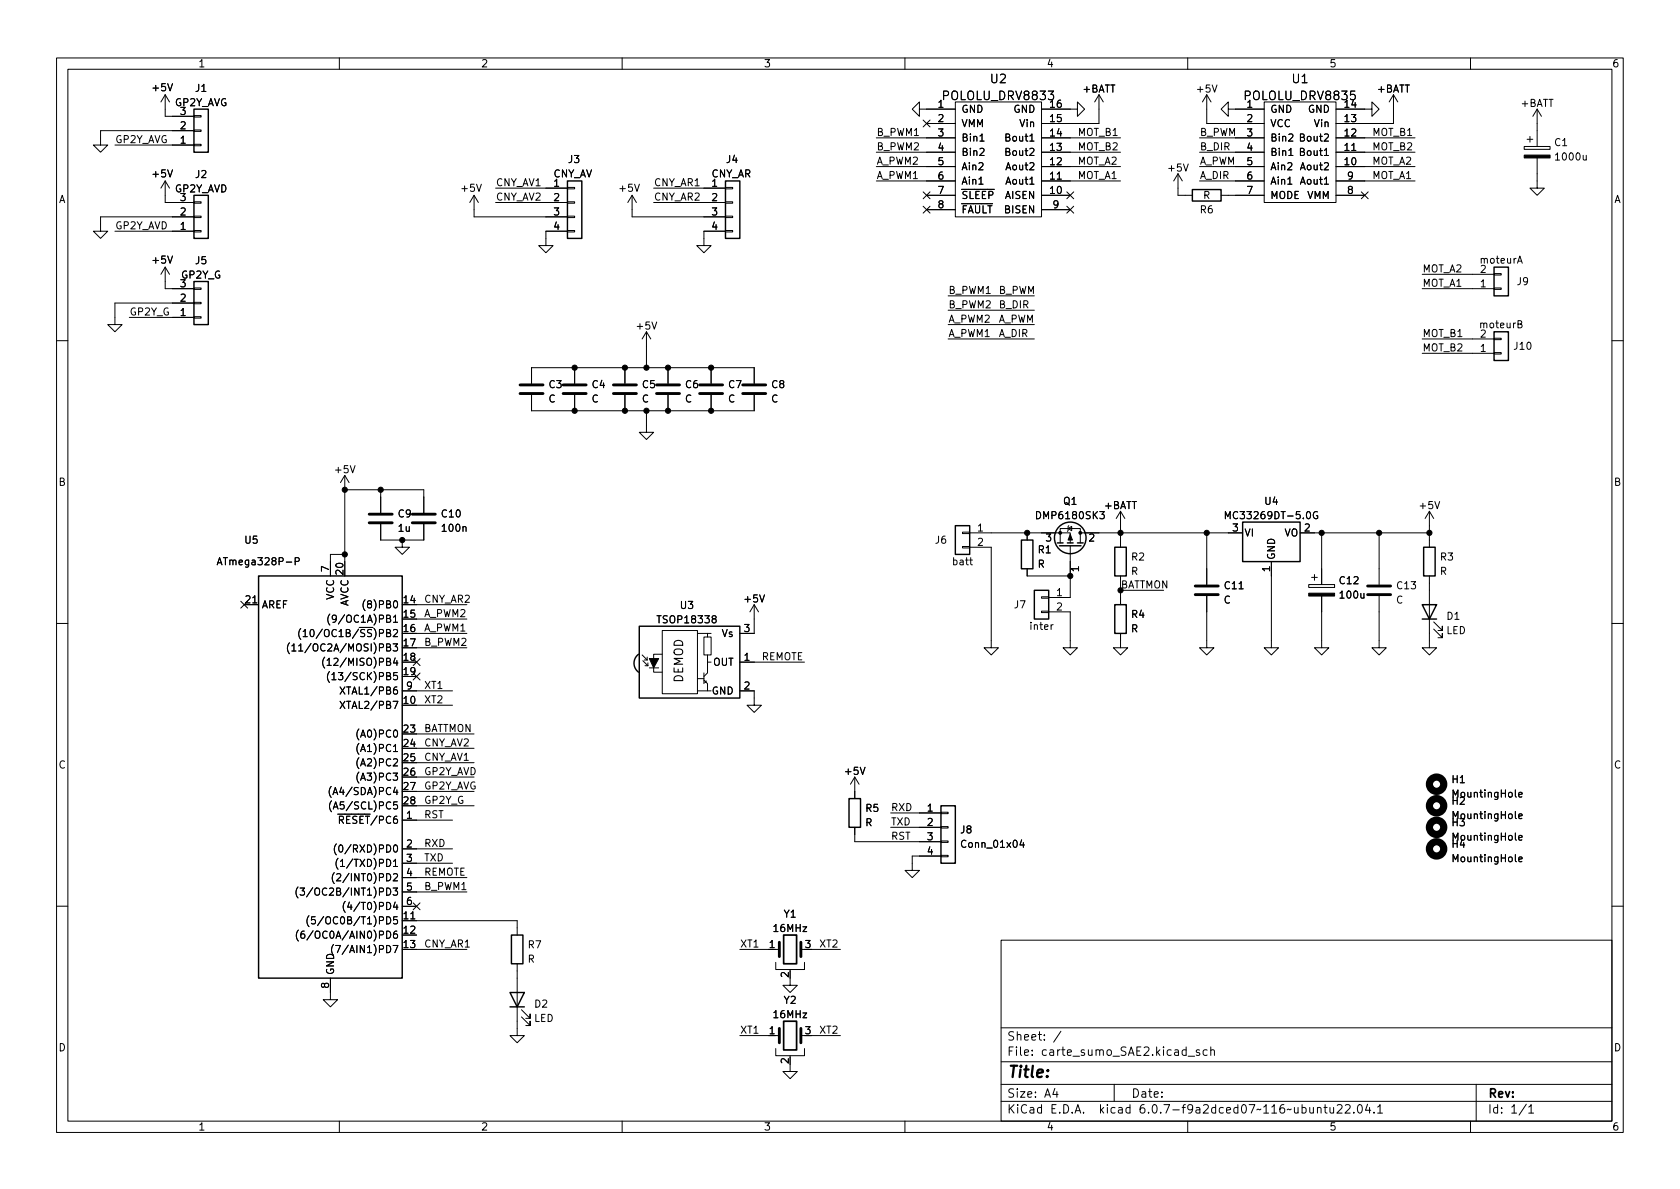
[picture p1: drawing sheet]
<svg xmlns="http://www.w3.org/2000/svg" width="297mm" height="210mm" viewBox="0 0 297 210" stroke-linecap="round" stroke-linejoin="round" font-family="sans-serif">
<g fill="none" stroke="#000" stroke-width=".18">
<path d="M10 10.2h277v190.1h-277zM12 12.2h273v186.1h-273zM29.2 16.8l-.8 1.2M29.2 16.8v3.8h5.1M29.2 16.8l.8 1.2M60 10.2v2M110 10.2v2M160 10.2v2M162.6 19.3v-1.3l-1.3 1.3 1.3 1.3v-1.3h6.3M168.9 18h15.2v20.3h-15.2zM184.1 19.3h6.4v-1.3l1.3 1.3-1.3 1.3v-1.3M194.3 16.8l-.8 1.2"/>
<path d="M194.3 16.8v5h-10.2M194.3 16.8l.8 1.2M210 10.2v2M213.4 16.8l-.8 1.2M213.4 16.8v5h10.1M213.4 16.8l.7 1.2M217.2 19.3v-1.3l-1.3 1.3 1.3 1.3v-1.3h6.3M223.5 18h12.7v17.8h-12.7zM236.2 19.3h6.4v-1.3l1.2 1.3-1.2 1.3v-1.3M246.4 16.8v5h-10.2M246.4 16.8l-.8 1.2M246.4 16.8l.7 1.2"/>
<path d="M260 10.2v2M271.8 19.3v6.6M271.8 19.3l-.8 1.3M271.8 19.3l.7 1.3M20.3 25.6h14M29.2 32v3.8h5.1M29.2 32l-.8 1.3M29.2 32l.8 1.3M34.3 35.7h1.3v.2h-1.3zM34.3 38.2h1.3v.3h-1.3zM34.3 20.4h1.3v.3h-1.3zM34.3 23h1.3v.2h-1.3z"/>
<path d="M34.3 25.5h1.3v.3h-1.3zM34.3 23.1h-16.5v2.5h1.2l-1.2 1.3-1.3-1.3h1.3M34.3 38.3h-16.5v2.6h1.2l-1.2 1.3-1.3-1.3h1.3M83.8 34.5v3.8h16.5M83.8 34.5l-.7 1.3M83.8 34.5l.8 1.3M87.6 35.8h12.7M87.6 33.3h12.7M100.3 38.2h1.3v.3h-1.3zM100.3 35.7h1.3v.2h-1.3zM100.3 33.1h1.3v.3h-1.3zM111.8 34.5v3.8h16.5"/>
<path d="M111.8 34.5l-.8 1.3M111.8 34.5l.7 1.3M115.6 35.8h12.7M115.6 33.3h12.7M128.3 38.2h1.2v.3h-1.2zM128.3 35.7h1.2v.2h-1.2zM128.3 33.1h1.2v.3h-1.2zM154.9 32h14M154.9 29.5h14M154.9 26.9h14M154.9 24.4h14M163.2 36.5l1.2 1.2"/>
<path d="M163.2 33.9l1.2 1.2M163.2 21.2l1.2 1.2M163.8 34.5h5.1M163.8 21.8h5.1M163.8 37.1h5.1M164.4 36.5l-1.2 1.2M164.4 33.9l-1.2 1.2M164.4 21.2l-1.2 1.2M173.1 32.6h.7M173.3 25h.7M184.1 34.5h5.1M184.1 32h14"/>
<path d="M184.1 29.5h14M184.1 26.9h14M184.1 24.4h14M184.1 37.1h5.1M188.6 36.5l1.2 1.2M188.6 33.9l1.2 1.2M189.8 36.5l-1.2 1.2M189.8 33.9l-1.2 1.2M208.3 30.7v3.8h2.5M208.3 30.7l-.8 1.3M208.3 30.7l.7 1.3M212.1 32h11.4"/>
<path d="M212.1 29.5h11.4M212.1 26.9h11.4M212.1 24.4h11.4M215.9 34.5h7.6M227.7 32.6h.7M227.9 27.5h.7M236.2 34.5h5.1M236.2 32h14M236.2 29.5h14M236.2 26.9h14M236.2 24.4h14M240.7 33.9l1.2 1.2"/>
<path d="M241.9 33.9l-1.2 1.2M269.5 25.9h4.6v.5h-4.6zM270 24.6h1M270.5 24.1v1M271.8 27.9v5.4h1.2l-1.2 1.2-1.3-1.2h1.3M20.3 40.9h14M22.9 56.1h11.4M29.2 47.2v3.8h5.1M29.2 47.2l-.8 1.3M29.2 47.2l.8 1.3M34.3 40.8h1.3v.2h-1.3zM34.3 50.9h1.3v.3h-1.3z"/>
<path d="M34.3 53.5h1.3v.2h-1.3zM34.3 56h1.3v.3h-1.3zM34.3 53.6h-14v3.8h1.3l-1.3 1.3-1.3-1.3h1.3M100.3 40.8h1.3v.2h-1.3zM100.3 40.9h-3.8v2.5h1.3l-1.3 1.3-1.3-1.3h1.3M114.3 58.7l-.8 1.2M114.3 58.7v6.3M114.3 58.7l.8 1.2M128.3 40.8h1.2v.2h-1.2zM128.3 40.9h-3.8v2.5h1.2l-1.2 1.3-1.3-1.3h1.3M167.6 59.9h15.3M167.6 54.9h15.3"/>
<path d="M167.6 52.3h15.3M167.6 57.4h15.3M251.5 51h12.7M251.5 48.5h12.7M251.5 59.9h12.7M264.2 48.4h1.2v.2h-1.2zM264.2 50.9h1.2v.3h-1.2zM264.2 59.8h1.2v.3h-1.2zM268.3 46.5l.4-1.2 .4 1.2M268.4 57.3l.5-.1 .2-.1-.1-.3-.6-.1v1.3h.5l.2-.1v-.4l-.3-.2M10 60.2h2M94 67.8v-2.8h39.3v2.8"/>
<path d="M94 69.8v2.8h39.3v-2.8M101.6 65v2.8M101.6 69.8v2.8M110.5 65v2.8M110.5 69.8v2.8M114.3 72.6v3.8h1.3l-1.3 1.3-1.3-1.3h1.3M118.1 65v2.8M118.1 69.8v2.8M125.7 65v2.8M125.7 69.8v2.8M251.5 62.5h12.7M264.2 62.4h1.2v.2h-1.2z"/>
<path d="M285 60.2h2M38.4 99.9l.4-1.3 .4 1.3M38.5 99.5h.6M52.2 99.3l.6-.1 .1-.2v-.3l-.7-.1v1.3M61 98h-2.6v3.8M61 84.1l-.8 1.2M61 84.1v15.2M61 84.1l.7 1.2M61 86.6h13.9v4.1M67.3 86.6v4.1M67.3 92.7v2.8h7.6v-2.8M71.1 95.5v1.3h1.3l-1.3 1.2-1.3-1.2h1.3"/>
<path d="M170.2 96.6h1.2v.3h-1.2zM170.2 94.1h1.2v.3h-1.2zM171.4 96.8h3.9v17.7h1.2l-1.2 1.3-1.3-1.3h1.3M171.4 94.2h17.8v1.8M181.6 94.2v1.3M187.5 96v-2.5h3.5v2.5M188.8 93.5l.7-.4v.7zM189 93l-.2 .1v.7l-.1 .2M189.2 96.5v9.2h-3.8M191 94.2h28.7M198.1 90.4l-.7 1.3M198.1 90.4v6.4"/>
<path d="M198.1 90.4l.8 1.3M213.4 94.2v9.2M216.7 91.7v-1.2l.4 .9 .4-.9v1.2M224.8 99.3v15.2h1.3l-1.3 1.3-1.3-1.3h1.3M229.9 94.2h22.8M232.9 90.5a.59 .59 0 0 0-.7 .6 .59 .59 0 0 0 .7 .6l.1-.5h-.3M233.7 94.2v9.2M243.8 94.2v9.2M252.7 90.4l-.7 1.3M252.7 90.4v6.4M252.7 90.4l.8 1.3M10 110.2h2"/>
<path d="M42.6 106.3l1.2 1.2M43.2 106.9h2.5M43.8 106.3l-1.2 1.2M51.2 113.7a1.46 1.46 0 0 0 0 1.9M51.6 114.2l.4-.3v1.2M51.6 115.1h.7M52.8 114.2l.4-.3v1.2M52.8 115.1h.7M53.2 111.1a1.46 1.46 0 0 0 0 2M53.6 111.7l.4-.4v1.3M53.6 112.6h.7M57.4 116.2a1.46 1.46 0 0 0 0 1.9"/>
<path d="M57.8 116.8l.4-.4v1.3M57.8 117.7h.8M58.3 118.8a1.46 1.46 0 0 0 0 1.9M58.3 108.6a1.46 1.46 0 0 0 0 1.9M58.7 119.3l.3-.4v1.3M59.5 109.3l-.3 .3-.3-.1-.2-.2 .2-.5h.3l.2 .1a.84 .84 0 0 1-.3 1.1h-.2M64.5 106.1a1.46 1.46 0 0 0 0 1.9M73.1 116.5l1.2 1.2M73.1 119l1.2 1.2M73.7 106.9h8.8M73.7 112h8.8M73.7 114.5h8.8"/>
<path d="M73.7 109.5h8.8M74.3 116.5l-1.2 1.2M74.3 119l-1.2 1.2M113.5 115.8l.9 .9M113.7 116.8l.9 .9M113.9 116.7h.5M114 117.7h.6M114.4 116.2v.5M114.6 117.2v.5M114.8 118.1h1.7M117.1 111.5h6.2v11.2h-6.2zM117.1 115.7h-1.5v3.2h1.5"/>
<path d="M123.3 112h1.8M124.5 112.6h1.2v3.2h-1.2zM124.5 119v1.9M125.1 115.8v1.3M125.7 112h-.6v.6M125.7 117.1h-.6v1.9l-.6 .6M130.8 117.1h11.4M133.3 106.9v5.1h-2.5M133.3 106.9l-.7 1.3M133.3 106.9l.8 1.3M181.6 100.6v1.2h7.6M184.1 108.1h1.3v.2h-1.3z"/>
<path d="M184.1 105.5h1.3v.3h-1.3zM185.4 108.2h3.8v6.3h1.3l-1.3 1.3-1.2-1.3h1.2M198.1 112v2.5h1.3l-1.3 1.3-1.3-1.3h1.3M198.1 101.8v1.3M205.7 104.4h-7.6v2.5M213.4 105.4v9.1h1.2l-1.2 1.3-1.3-1.3h1.3M231.4 103.4h4.6v.5h-4.6zM231.9 102.1h1M232.4 101.6v1M233.7 105.4v9.1h1.2l-1.2 1.3-1.3-1.3h1.3M243.8 105.4v9.1h1.3l-1.3 1.3-1.2-1.3h1.2M252.7 101.8v12.7h1.3l-1.3 1.3-1.2-1.3h1.2"/>
<path d="M253.5 111.2l1.5 1.6v-.8v.8h-.7M253.5 110l1.5 1.5v-.8v.8h-.7M285 110.2h2M58.6 139.1a1.46 1.46 0 0 0 0 1.9M58.7 120.2h.7M60.1 124l.9 1.3M60.1 121.5l.9 1.2M61 124l-.9 1.3M61 121.5l-.9 1.2M63.5 128.9a1.46 1.46 0 0 0 0 1.9M63.5 131.5a1.46 1.46 0 0 0 0 1.9M63.5 134a1.46 1.46 0 0 0 0 1.9"/>
<path d="M63.5 136.5a1.46 1.46 0 0 0 0 2M71.1 122.2h8.9M73.7 139.9h10.1M73.7 137.4h10.1M73.7 124.7h6.3M73.7 129.8h10.1M73.7 132.3h10.1M73.7 134.9h10.1M123.3 122.2h1.8M123.3 120h1.2M124.5 120.3l.6 .6v1.3h.6M124.8 120.4v.2h-.2"/>
<path d="M130.8 122.2h2.5v2.5h1.3l-1.3 1.3-1.2-1.3h1.2M151.1 137.4l-.7 1.3M151.1 137.4v3.8M151.1 137.4l.8 1.3M52.7 156.9a1.46 1.46 0 0 0 0 1.9M53.1 157h.7l-.4 .5 .4 .1v.6l-.2 .1-.5-.1M55.3 157l-1.1 1.6M58.6 141.6a1.46 1.46 0 0 0 0 1.9M58.9 140.5l.4-1.2 .4 1.2M58.9 143.1l.4-1.3 .5 1.3M59 140.2h.6M59 142.7h.7"/>
<path d="M59.1 154.3a1.46 1.46 0 0 0 0 1.9M59.5 149.2a1.46 1.46 0 0 0 0 2M59.5 154.6l.5-.1 .3 .4-.8 .9h.8M59.8 151.8a1.46 1.46 0 0 0 0 1.9M60 149.5l.2-.1a.68 .68 0 0 1 .4 .6 .68 .68 0 0 1-.4 .7l-.2-.1-.1-.4zM60.2 152.3l.4-.3v1.2M60.2 153.2h.7M61 159.4a1.46 1.46 0 0 0 0 1.9M61.8 159.5l-.3 .9h.8M71.1 145h8.9M71.1 150.1h8.9M71.1 152.6h8.9"/>
<path d="M71.1 155.2h11.4M71.1 157.7h11.4M73.1 159.7l1.2 1.2M73.7 142.5h10.1M74.3 159.7l-1.2 1.2M151.1 146.3v2.5h15.3M157.5 143.8h8.9M157.5 146.3h8.9M166.4 151.3h1.2v.2h-1.2zM166.4 148.7h1.2v.3h-1.2zM166.4 146.2h1.2v.2h-1.2zM166.4 143.6h1.2v.3h-1.2z"/>
<path d="M166.4 151.4h-5.1v2.5h1.3l-1.3 1.3-1.3-1.3h1.3M180.6 148.5l-.3 .9h.8M180.9 149v.8M268.5 140.5l.6-.1v-.2l-.4-.1-.2 .2 .1 .6h.5M268.5 148.2l.6-.2v-.2l-.4-.1-.2 .2 .1 .6h.5M268.5 152l.6-.2v-.2l-.4-.1-.2 .2 .1 .6h.5M268.5 144.3l.6-.1v-.2l-.4-.1-.2 .2 .1 .6h.5M10 160.2h2M52.8 164.5a1.46 1.46 0 0 0 0 1.9M53.8 164.7h-.4a.86 .86 0 0 0 0 1.2l.4-.1 .1-.4-.2-.3h-.3l-.2 .3M54.6 161.9a1.46 1.46 0 0 0 0 2M55.4 164.6l-1.1 1.6"/>
<path d="M55.7 162.1h-.6v.6l.1-.1 .5 .1 .1 .1-.1 .5-.2 .1-.4-.1M57.2 162.1l-1.1 1.6M58.4 173v3.8h1.3l-1.3 1.2-1.3-1.2h1.3M59 167a1.46 1.46 0 0 0 0 1.9M59.3 167.2h.9l-.5 1.3M71.1 162.8h20.3v2.5M71.1 160.3h2.6M73.7 167.9h8.8M91.4 170.4v12.7h1.3l-1.3 1.3-1.2-1.3h1.2M92.2 179.8l1.5 1.6v-.8v.8h-.7M92.2 178.6l1.5 1.5v-.8v.8h-.7M130.8 167.9h5.1"/>
<path d="M137.2 170.2v1.2h5v-1.2M137.2 167.9h.6M139.7 173v1.2h1.3l-1.3 1.3-1.3-1.3h1.3M141.6 167.9h.6M143.5 167.9h5.1M177 166.3h108v32h-108zM285 160.2h2M60 198.3v2M110 198.3v2M130.8 183.1h5.1M137.2 185.4v1.3h5v-1.3M137.2 183.1h.6"/>
<path d="M139.7 188.2v1.3h1.3l-1.3 1.2-1.3-1.2h1.3M141.6 183.1h.6M143.5 183.1h5.1M160 198.3v2M177 194.8h108M177 191.8h108M177 187.8h108M177 181.8h108M186.5 192.5l-.4 1h1M186.9 193v1M187.6 182.4l-1.3 1.9M197 191.8v3"/>
<path d="M210 198.3v2M210.1 186.8h1.1M212.1 185.7l-.4-.1-.2 .2 .1 .3 .5 .1v.4h-.6M213.4 185.7l-.4-.1-.3 .3v.4l.2 .3h.5M214.1 185.8l.2-.2 .3 .1 .1 .9M214.1 185.1v1.5M232.9 196l.2-.2 .4 .1 .1 .9M232.9 195.8v1M234.1 195.8h.5M234.3 195.3v1.3l.3 .2M235.1 195.8l.1 1h.4l.2-.1M235.8 195.8v1"/>
<path d="M236.4 195.5l.6-.2 .2 .2 .1 .3-.9 1h.9M237.9 195.5l.5-.2 .2 .2 .1 .3-.9 1h.9M239.4 196.7v.1M240.2 195.4l.2-.1a.81 .81 0 0 1 .5 .7 .81 .81 0 0 1-.3 .8h-.1a.81 .81 0 0 1-.6-.6 .81 .81 0 0 1 .3-.8zM241.8 195.3l-.4 1h1M242.1 195.8v1M242.9 196.7v.1M243.6 195.8l.4-.5v1.5M243.6 196.8h.8M260 198.3v2M261 191.8v6.5M269.9 195.3l-1.3 1.9"/>
<path d="M270.3 195.8l.4-.5v1.5M270.3 196.8h.9"/>
</g>
<g fill="none" stroke="#000" stroke-width=".25">
<path d="M34.3 19.3h2.5v7.6h-2.5zM34.3 34.5h2.5v7.7h-2.5zM100.3 32h2.6v10.2h-2.6zM128.3 32h2.5v10.2h-2.5zM210.8 33.5h5.1v2.1h-5.1zM34.3 49.8h2.5v7.6h-2.5zM264.2 47.2h2.5v5.1h-2.5zM264.2 58.7h2.5v5h-2.5zM168.9 93h2.5v5h-2.5zM180.6 95.5h2v5.1h-2zM186.9 96h1.1M187.3 96.5h3.8"/>
<path d="M188.7 96h1M190.5 96h1M197.1 96.8h2v5h-2zM219.7 92.3h10.2v7h-10.2zM251.7 96.8h2v5h-2zM45.7 101.8h25.4v71.2h-25.4zM112.9 115.7a1.97 1.97 0 0 0 0 3.2M113 110.7h17.8v12.7h-17.8zM182.9 104.4h2.5v5.1h-2.5zM197.1 106.9h2v5.1h-2zM251.5 106.9h2.5l-1.3 2.6zM251.5 109.5h2.5"/>
<path d="M150.1 141.2h2v5.1h-2zM166.4 142.5h2.5v10.1h-2.5zM90.2 175.5h2.5l-1.3 2.5zM90.2 178h2.5M90.4 165.3h2.1v5.1h-2.1z"/>
<circle cx="189.2" cy="95.1" r="2.79"/>
</g>
<g fill="none" stroke="#000" stroke-width=".51">
<path d="M91.9 69.6h4.1M91.9 68.1h4.1M99.6 69.6h4M99.6 68.1h4M108.5 69.6h4M108.5 68.1h4M116.1 69.6h4M116.1 68.1h4M123.7 69.6h4.1M123.7 68.1h4.1M131.3 69.6h4.1M131.3 68.1h4.1"/>
<path d="M65.3 92.5h4M65.3 90.9h4M72.9 92.5h4.1M72.9 90.9h4.1M211.3 105.2h4.1M211.3 103.6h4.1M241.8 105.2h4.1M241.8 103.6h4.1M137.8 166.6v2.6M141.6 166.6v2.6M137.8 181.9v2.5M141.6 181.9v2.5"/>
</g>
<g fill="none" stroke="#000" stroke-width="1.3">
<circle cx="254" cy="138.7" r="1.27"/>
<circle cx="254" cy="150.1" r="1.27"/>
<circle cx="254" cy="146.3" r="1.27"/>
<circle cx="254" cy="142.5" r="1.27"/>
</g>
<g fill="#000" stroke="#000" stroke-width=".18">
<path d="M269.5 27.4h4.6v.5h-4.6zM189.2 94.5l.4 1h-.8zM114.8 116.5h1.7l-.9 1.6zM231.4 104.9h4.6v.5h-4.6z"/>
<circle cx="101.6" cy="65" r=".46"/>
<circle cx="101.6" cy="72.6" r=".46"/>
<circle cx="110.5" cy="65" r=".46"/>
<circle cx="110.5" cy="72.6" r=".46"/>
<circle cx="114.3" cy="65" r=".46"/>
<circle cx="114.3" cy="72.6" r=".46"/>
<circle cx="118.1" cy="72.6" r=".46"/>
<circle cx="118.1" cy="65" r=".46"/>
<circle cx="125.7" cy="72.6" r=".46"/>
<circle cx="125.7" cy="65" r=".46"/>
<circle cx="61" cy="86.6" r=".46"/>
<circle cx="61" cy="98" r=".46"/>
<circle cx="67.3" cy="86.6" r=".46"/>
<circle cx="71.1" cy="95.5" r=".46"/>
<circle cx="181.6" cy="94.2" r=".46"/>
<circle cx="187.5" cy="94.2" r=".25"/>
<circle cx="191" cy="94.2" r=".25"/>
<circle cx="198.1" cy="94.2" r=".46"/>
<circle cx="213.4" cy="94.2" r=".46"/>
<circle cx="233.7" cy="94.2" r=".46"/>
<circle cx="243.8" cy="94.2" r=".46"/>
<circle cx="252.7" cy="94.2" r=".46"/>
<circle cx="189.2" cy="101.8" r=".46"/>
<circle cx="198.1" cy="104.4" r=".46"/>
</g>
<path d="M138.6 165.3h2.2v5.1h-2.2zM138.6 180.6h2.2v5.1h-2.2z" fill="none" stroke="#000" stroke-width=".3"/>
<text font-size="2.8" x="178" y="190.6">Title:</text>
<g font-size="2.1">
<text x="166.9" y="17.7">POLOLU_DRV8833</text>
<text x="175.2" y="14.7">U2</text>
<text x="220.3" y="17.7">POLOLU_DRV8835</text>
<text x="228.5" y="14.7">U1</text>
<text x="120.8" y="120.8" transform="rotate(-90 120.8 120.8)">DEMOD</text>
<text x="178" y="184">Sheet: /</text>
<text x="178" y="186.7">File: carte_sumo_SAE2.kicad_sch</text>
<text x="178" y="196.9">KiCad E.D.A. kicad 6.0.7-f9a2dced07~116~ubuntu22.04.1</text>
<text x="178" y="194.1">Size: A4</text>
<text x="200" y="194.1">Date:</text>
<text x="263" y="194.1">Rev:</text>
<text x="263" y="196.9">Id: 1/1</text>
</g>
<g font-size="1.8">
<text x="35" y="11.9">1</text>
<text x="85" y="11.9">2</text>
<text x="135" y="11.9">3</text>
<text x="185" y="11.9">4</text>
<text x="235" y="11.9">5</text>
<text x="285" y="11.9">6</text>
<text x="27.1" y="16.1">+5V</text>
<text x="34.6" y="16.2">J1</text>
<text x="191.4" y="16.4">+BATT</text>
<text x="211.8" y="16.4">+5V</text>
<text x="243.5" y="16.4">+BATT</text>
<text x="30.8" y="18.8">GP2Y_AVG</text>
<text x="31.9" y="22.9">2</text>
<text x="31.9" y="20.3">3</text>
<text x="165.9" y="19">1</text>
<text x="165.9" y="21.6">2</text>
<text x="169.9" y="19.9">GND</text>
<text x="169.9" y="22.5">VMM</text>
<text x="179.2" y="19.9">GND</text>
<text x="180.4" y="22.5">Vin</text>
<text x="185.7" y="21.6">15</text>
<text x="185.7" y="19">16</text>
<text x="220.5" y="19">1</text>
<text x="220.5" y="21.6">2</text>
<text x="224.5" y="19.9">GND</text>
<text x="224.5" y="22.5">VCC</text>
<text x="231.3" y="19.9">GND</text>
<text x="232.5" y="22.5">Vin</text>
<text x="237.8" y="21.6">13</text>
<text x="237.8" y="19">14</text>
<text x="268.9" y="18.9">+BATT</text>
<text x="20.3" y="25.3">GP2Y_AVG</text>
<text x="31.9" y="25.4">1</text>
<text x="100.5" y="28.8">J3</text>
<text x="128.5" y="28.8">J4</text>
<text x="154.9" y="24">B_PWM1</text>
<text x="154.9" y="26.6">B_PWM2</text>
<text x="154.9" y="29.1">A_PWM2</text>
<text x="165.9" y="24.1">3</text>
<text x="165.9" y="26.7">4</text>
<text x="165.9" y="29.2">5</text>
<text x="169.9" y="25">Bin1</text>
<text x="169.9" y="27.6">Bin2</text>
<text x="178.1" y="27.6">Bout2</text>
<text x="178.1" y="25">Bout1</text>
<text x="185.7" y="29.2">12</text>
<text x="185.7" y="26.7">13</text>
<text x="185.7" y="24.1">14</text>
<text x="190.5" y="24">MOT_B1</text>
<text x="190.5" y="29.1">MOT_A2</text>
<text x="190.5" y="26.6">MOT_B2</text>
<text x="212.1" y="24">B_PWM</text>
<text x="212.1" y="26.6">B_DIR</text>
<text x="212.1" y="29.1">A_PWM</text>
<text x="220.5" y="24.1">3</text>
<text x="220.5" y="26.7">4</text>
<text x="220.5" y="29.2">5</text>
<text x="224.5" y="25">Bin2</text>
<text x="224.5" y="27.6">Bin1</text>
<text x="230.2" y="27.6">Bout1</text>
<text x="230.2" y="25">Bout2</text>
<text x="237.8" y="29.2">10</text>
<text x="237.8" y="26.7">11</text>
<text x="237.8" y="24.1">12</text>
<text x="242.6" y="24">MOT_B1</text>
<text x="242.6" y="26.6">MOT_B2</text>
<text x="242.6" y="29.1">MOT_A2</text>
<text x="274.9" y="25.8">C1</text>
<text x="275.3" y="28.4">1000u</text>
<text x="10.3" y="35.9">A</text>
<text x="27.1" y="31.4">+5V</text>
<text x="30.8" y="34">GP2Y_AVD</text>
<text x="31.9" y="35.6">3</text>
<text x="34.6" y="31.5">J2</text>
<text x="81.7" y="33.9">+5V</text>
<text x="87.6" y="35.5">CNY_AV2</text>
<text x="87.6" y="32.9">CNY_AV1</text>
<text x="97.7" y="31.4">CNY_AV</text>
<text x="97.9" y="33">1</text>
<text x="97.9" y="35.6">2</text>
<text x="109.6" y="33.9">+5V</text>
<text x="115.6" y="35.5">CNY_AR2</text>
<text x="115.6" y="32.9">CNY_AR1</text>
<text x="125.7" y="31.4">CNY_AR</text>
<text x="125.9" y="33">1</text>
<text x="125.9" y="35.6">2</text>
<text x="154.9" y="31.6">A_PWM1</text>
<text x="165.9" y="31.7">6</text>
<text x="165.9" y="34.3">7</text>
<text x="169.9" y="30.1">Ain2</text>
<text x="169.9" y="32.6">Ain1</text>
<text x="169.9" y="35.2">~{SLEEP}AISEN</text>
<text x="178.1" y="32.6">Aout1</text>
<text x="178.1" y="30.1">Aout2</text>
<text x="185.7" y="34.3">10</text>
<text x="185.7" y="31.7">11</text>
<text x="190.5" y="31.6">MOT_A1</text>
<text x="206.7" y="30.3">+5V</text>
<text x="212.1" y="31.6">A_DIR</text>
<text x="212.7" y="35.2">R</text>
<text x="220.5" y="31.7">6</text>
<text x="220.5" y="34.3">7</text>
<text x="224.5" y="30.1">Ain2</text>
<text x="224.5" y="32.6">Ain1</text>
<text x="224.5" y="35.2">MODE VMM</text>
<text x="230.2" y="30.1">Aout2</text>
<text x="230.2" y="32.6">Aout1</text>
<text x="238.3" y="34.3">8</text>
<text x="238.3" y="31.7">9</text>
<text x="242.6" y="31.6">MOT_A1</text>
<text x="285.3" y="35.9">A</text>
<text x="20.3" y="40.5">GP2Y_AVD</text>
<text x="31.9" y="40.6">1</text>
<text x="31.9" y="38.1">2</text>
<text x="97.9" y="38.1">3</text>
<text x="97.9" y="40.6">4</text>
<text x="125.9" y="38.1">3</text>
<text x="125.9" y="40.6">4</text>
<text x="165.9" y="36.8">8</text>
<text x="169.9" y="37.7">~{FAULT}BISEN</text>
<text x="186.2" y="36.8">9</text>
<text x="212.2" y="37.7">R6</text>
<text x="27.1" y="46.6">+5V</text>
<text x="34.6" y="46.7">J5</text>
<text x="261.8" y="46.6">moteurA</text>
<text x="31.9" y="53.3">2</text>
<text x="31.9" y="50.8">3</text>
<text x="32" y="49.3">GP2Y_G</text>
<text x="167.6" y="52">B_PWM1</text>
<text x="176.5" y="52">B_PWM</text>
<text x="251.5" y="50.7">MOT_A1</text>
<text x="251.5" y="48.2">MOT_A2</text>
<text x="261.8" y="50.8">1</text>
<text x="261.8" y="48.3">2</text>
<text x="268.3" y="50.4">J9</text>
<text x="22.9" y="55.8">GP2Y_G</text>
<text x="31.9" y="55.9">1</text>
<text x="112.7" y="58.3">+5V</text>
<text x="167.6" y="54.5">B_PWM2</text>
<text x="167.6" y="57">A_PWM2</text>
<text x="167.6" y="59.6">A_PWM1</text>
<text x="176.5" y="54.5">B_DIR</text>
<text x="176.5" y="57">A_PWM</text>
<text x="176.5" y="59.6">A_DIR</text>
<text x="251.5" y="59.6">MOT_B1</text>
<text x="261.8" y="59.7">2</text>
<text x="261.8" y="58">moteurB</text>
<text x="251.5" y="62.1">MOT_B2</text>
<text x="261.8" y="62.2">1</text>
<text x="267.8" y="61.8">J10</text>
<text x="97" y="71.2">C</text>
<text x="97.1" y="68.6">C3</text>
<text x="104.6" y="71.2">C</text>
<text x="104.7" y="68.6">C4</text>
<text x="113.5" y="71.2">C</text>
<text x="113.6" y="68.6">C5</text>
<text x="121.1" y="71.2">C</text>
<text x="121.2" y="68.6">C6</text>
<text x="128.7" y="71.2">C</text>
<text x="128.8" y="68.6">C7</text>
<text x="136.3" y="71.2">C</text>
<text x="136.5" y="68.6">C8</text>
<text x="59.4" y="83.7">+5V</text>
<text x="10.3" y="85.9">B</text>
<text x="188.1" y="89.3">Q1</text>
<text x="223.7" y="89.3">U4</text>
<text x="285.3" y="85.9">B</text>
<text x="70.4" y="91.5">C9</text>
<text x="70.5" y="94">1u</text>
<text x="78.2" y="91.5">C10</text>
<text x="78.3" y="94">100n</text>
<text x="172.9" y="94">1</text>
<text x="183.6" y="91.8">DMP6180SK3</text>
<text x="184.9" y="95.8">3</text>
<text x="192.5" y="95.8">2</text>
<text x="195.2" y="90">+BATT</text>
<text x="217.6" y="91.8">MC33269DT-5.0G</text>
<text x="217.9" y="94">3</text>
<text x="220" y="94.9">VI</text>
<text x="227.1" y="94.9">VO</text>
<text x="230.6" y="94">2</text>
<text x="251.1" y="90">+5V</text>
<text x="39.3" y="99.9">ATmega328P-P</text>
<text x="43.3" y="96.1">U5</text>
<text x="58.2" y="101.1" transform="rotate(-90 58.2 101.1)">7</text>
<text x="60.7" y="101.6" transform="rotate(-90 60.7 101.6)">20</text>
<text x="165.4" y="96.1">J6</text>
<text x="168.6" y="99.9">batt</text>
<text x="172.9" y="96.5">2</text>
<text x="183.5" y="100.4">R</text>
<text x="183.6" y="97.8">R1</text>
<text x="190.8" y="101.1" transform="rotate(-90 190.8 101.1)">1</text>
<text x="200" y="101.6">R</text>
<text x="200.1" y="99.1">R2</text>
<text x="224.5" y="101.1" transform="rotate(-90 224.5 101.1)">1</text>
<text x="225.4" y="99.1" transform="rotate(-90 225.4 99.1)">GND</text>
<text x="254.6" y="101.6">R</text>
<text x="254.7" y="99.1">R3</text>
<text x="43.5" y="106.7">21</text>
<text x="46.2" y="107.6">AREF</text>
<text x="59.1" y="106.1" transform="rotate(-90 59.1 106.1)">VCC</text>
<text x="61.6" y="107.4" transform="rotate(-90 61.6 107.4)">AVCC</text>
<text x="65" y="107.6">(8)PB0</text>
<text x="71.4" y="106.7">14</text>
<text x="74.9" y="106.6">CNY_AR2</text>
<text x="120.3" y="107.7">U3</text>
<text x="131.8" y="106.5">+5V</text>
<text x="179.4" y="107.6">J7</text>
<text x="186.8" y="105.4">1</text>
<text x="186.8" y="107.9">2</text>
<text x="198.1" y="104">BATTMON</text>
<text x="216.4" y="106.7">C</text>
<text x="216.6" y="104.2">C11</text>
<text x="236.9" y="103.3">C12</text>
<text x="237.1" y="105.8">100u</text>
<text x="246.8" y="106.7">C</text>
<text x="247.1" y="104.2">C13</text>
<text x="54.4" y="112.6">(10/OC1B/~{SS})PB2</text>
<text x="59.6" y="110.1">(9/OC1A)PB1</text>
<text x="71.4" y="109.2">15</text>
<text x="71.4" y="111.8">16</text>
<text x="74.9" y="109.1">A_PWM2</text>
<text x="74.9" y="111.7">A_PWM1</text>
<text x="116.6" y="110.2">TSOP18338</text>
<text x="127.6" y="112.6">Vs</text>
<text x="131.6" y="111.8">3</text>
<text x="182.2" y="111.4">inter</text>
<text x="200" y="111.8">R</text>
<text x="200.1" y="109.3">R4</text>
<text x="255.7" y="112.1">LED</text>
<text x="255.8" y="109.6">D1</text>
<text x="53.6" y="115.2">(11/OC2A/MOSI)PB3</text>
<text x="59" y="117.7">(12/MISO)PB4</text>
<text x="71.4" y="114.3">17</text>
<text x="71.4" y="116.8">18</text>
<text x="71.4" y="119.4">19</text>
<text x="74.9" y="114.2">B_PWM2</text>
<text x="126.1" y="117.7">OUT</text>
<text x="131.6" y="116.8">1</text>
<text x="134.6" y="116.7">REMOTE</text>
<text x="59.8" y="120.3">(13/SCK)PB5</text>
<text x="61.1" y="125.3">XTAL2/PB7</text>
<text x="61.1" y="122.8">XTAL1/PB6</text>
<text x="71.4" y="124.5">10</text>
<text x="71.9" y="121.9">9</text>
<text x="74.9" y="121.8">XT1</text>
<text x="74.9" y="124.4">XT2</text>
<text x="125.9" y="122.8">GND</text>
<text x="131.6" y="121.9">2</text>
<text x="63.7" y="130.4">(A0)PC0</text>
<text x="71.4" y="129.5">23</text>
<text x="74.9" y="129.4">BATTMON</text>
<text x="74.9" y="132">CNY_AV2</text>
<text x="10.3" y="135.9">C</text>
<text x="63.7" y="133">(A1)PC1</text>
<text x="63.7" y="135.5">(A2)PC2</text>
<text x="71.4" y="132.1">24</text>
<text x="71.4" y="134.6">25</text>
<text x="71.4" y="137.2">26</text>
<text x="74.9" y="137.1">GP2Y_AVD</text>
<text x="74.9" y="134.5">CNY_AV1</text>
<text x="149.5" y="137">+5V</text>
<text x="285.3" y="135.9">C</text>
<text x="59.5" y="140.6">(A4/SDA)PC4</text>
<text x="59.7" y="143.1">(A5/SCL)PC5</text>
<text x="63.7" y="138">(A3)PC3</text>
<text x="71.4" y="139.7">27</text>
<text x="71.4" y="142.2">28</text>
<text x="74.9" y="142.1">GP2Y_G</text>
<text x="74.9" y="139.6">GP2Y_AVG</text>
<text x="153.1" y="143.6">R5</text>
<text x="157.5" y="143.4">RXD</text>
<text x="164" y="143.5">1</text>
<text x="256.8" y="138.5">H1</text>
<text x="256.8" y="142.3">H2</text>
<text x="257.1" y="141">MountingHole</text>
<text x="59.4" y="145.7">~{RESET}/PC6</text>
<text x="71.9" y="144.8">1</text>
<text x="71.9" y="149.9">2</text>
<text x="74.9" y="144.7">RST</text>
<text x="74.9" y="149.8">RXD</text>
<text x="153" y="146.1">R</text>
<text x="157.5" y="145.9">TXD</text>
<text x="157.5" y="148.5">RST</text>
<text x="164" y="146">2</text>
<text x="164" y="148.6">3</text>
<text x="169.9" y="147.4">J8</text>
<text x="170.3" y="149.9">Conn_01x04</text>
<text x="256.8" y="146.1">H3</text>
<text x="256.8" y="149.9">H4</text>
<text x="257.1" y="148.6">MountingHole</text>
<text x="257.1" y="144.8">MountingHole</text>
<text x="60.7" y="155.8">(2/INT0)PD2</text>
<text x="60.8" y="150.7">(0/RXD)PD0</text>
<text x="61" y="153.3">(1/TXD)PD1</text>
<text x="71.9" y="152.4">3</text>
<text x="71.9" y="154.9">4</text>
<text x="74.9" y="154.8">REMOTE</text>
<text x="74.9" y="152.3">TXD</text>
<text x="164" y="151.1">4</text>
<text x="257.1" y="152.4">MountingHole</text>
<text x="55.3" y="158.4">(3/OC2B/INT1)PD3</text>
<text x="62.5" y="160.9">(4/T0)PD4</text>
<text x="71.9" y="157.5">5</text>
<text x="71.9" y="160">6</text>
<text x="74.9" y="157.4">B_PWM1</text>
<text x="55.1" y="166">(6/OC0A/AIN0)PD6</text>
<text x="57" y="163.4">(5/OC0B/T1)PD5</text>
<text x="71.4" y="162.6">11</text>
<text x="71.4" y="165.1">12</text>
<text x="71.4" y="167.6">13</text>
<text x="74.9" y="167.5">CNY_AR1</text>
<text x="93.4" y="167.7">R7</text>
<text x="130.8" y="167.5">XT1</text>
<text x="136" y="167.6">1</text>
<text x="136.9" y="164.8">16MHz</text>
<text x="138.6" y="162.3">Y1</text>
<text x="142.4" y="167.6">3</text>
<text x="144.8" y="167.5">XT2</text>
<text x="59.1" y="172.5" transform="rotate(-90 59.1 172.5)">GND</text>
<text x="60.5" y="168.5">(7/AIN1)PD7</text>
<text x="93.3" y="170.2">R</text>
<text x="139.4" y="172.8" transform="rotate(-90 139.4 172.8)">2</text>
<text x="58.2" y="174.7" transform="rotate(-90 58.2 174.7)">8</text>
<text x="94.5" y="178.2">D2</text>
<text x="138.6" y="177.5">Y2</text>
<text x="10.3" y="185.9">D</text>
<text x="94.4" y="180.7">LED</text>
<text x="130.8" y="182.8">XT1</text>
<text x="136" y="182.9">1</text>
<text x="136.9" y="180">16MHz</text>
<text x="142.4" y="182.9">3</text>
<text x="144.8" y="182.8">XT2</text>
<text x="285.3" y="185.9">D</text>
<text x="139.4" y="188.1" transform="rotate(-90 139.4 188.1)">2</text>
<text x="35" y="199.9">1</text>
<text x="85" y="199.9">2</text>
<text x="135" y="199.9">3</text>
<text x="185" y="199.9">4</text>
<text x="235" y="199.9">5</text>
<text x="285" y="199.9">6</text>
</g>
</svg>
